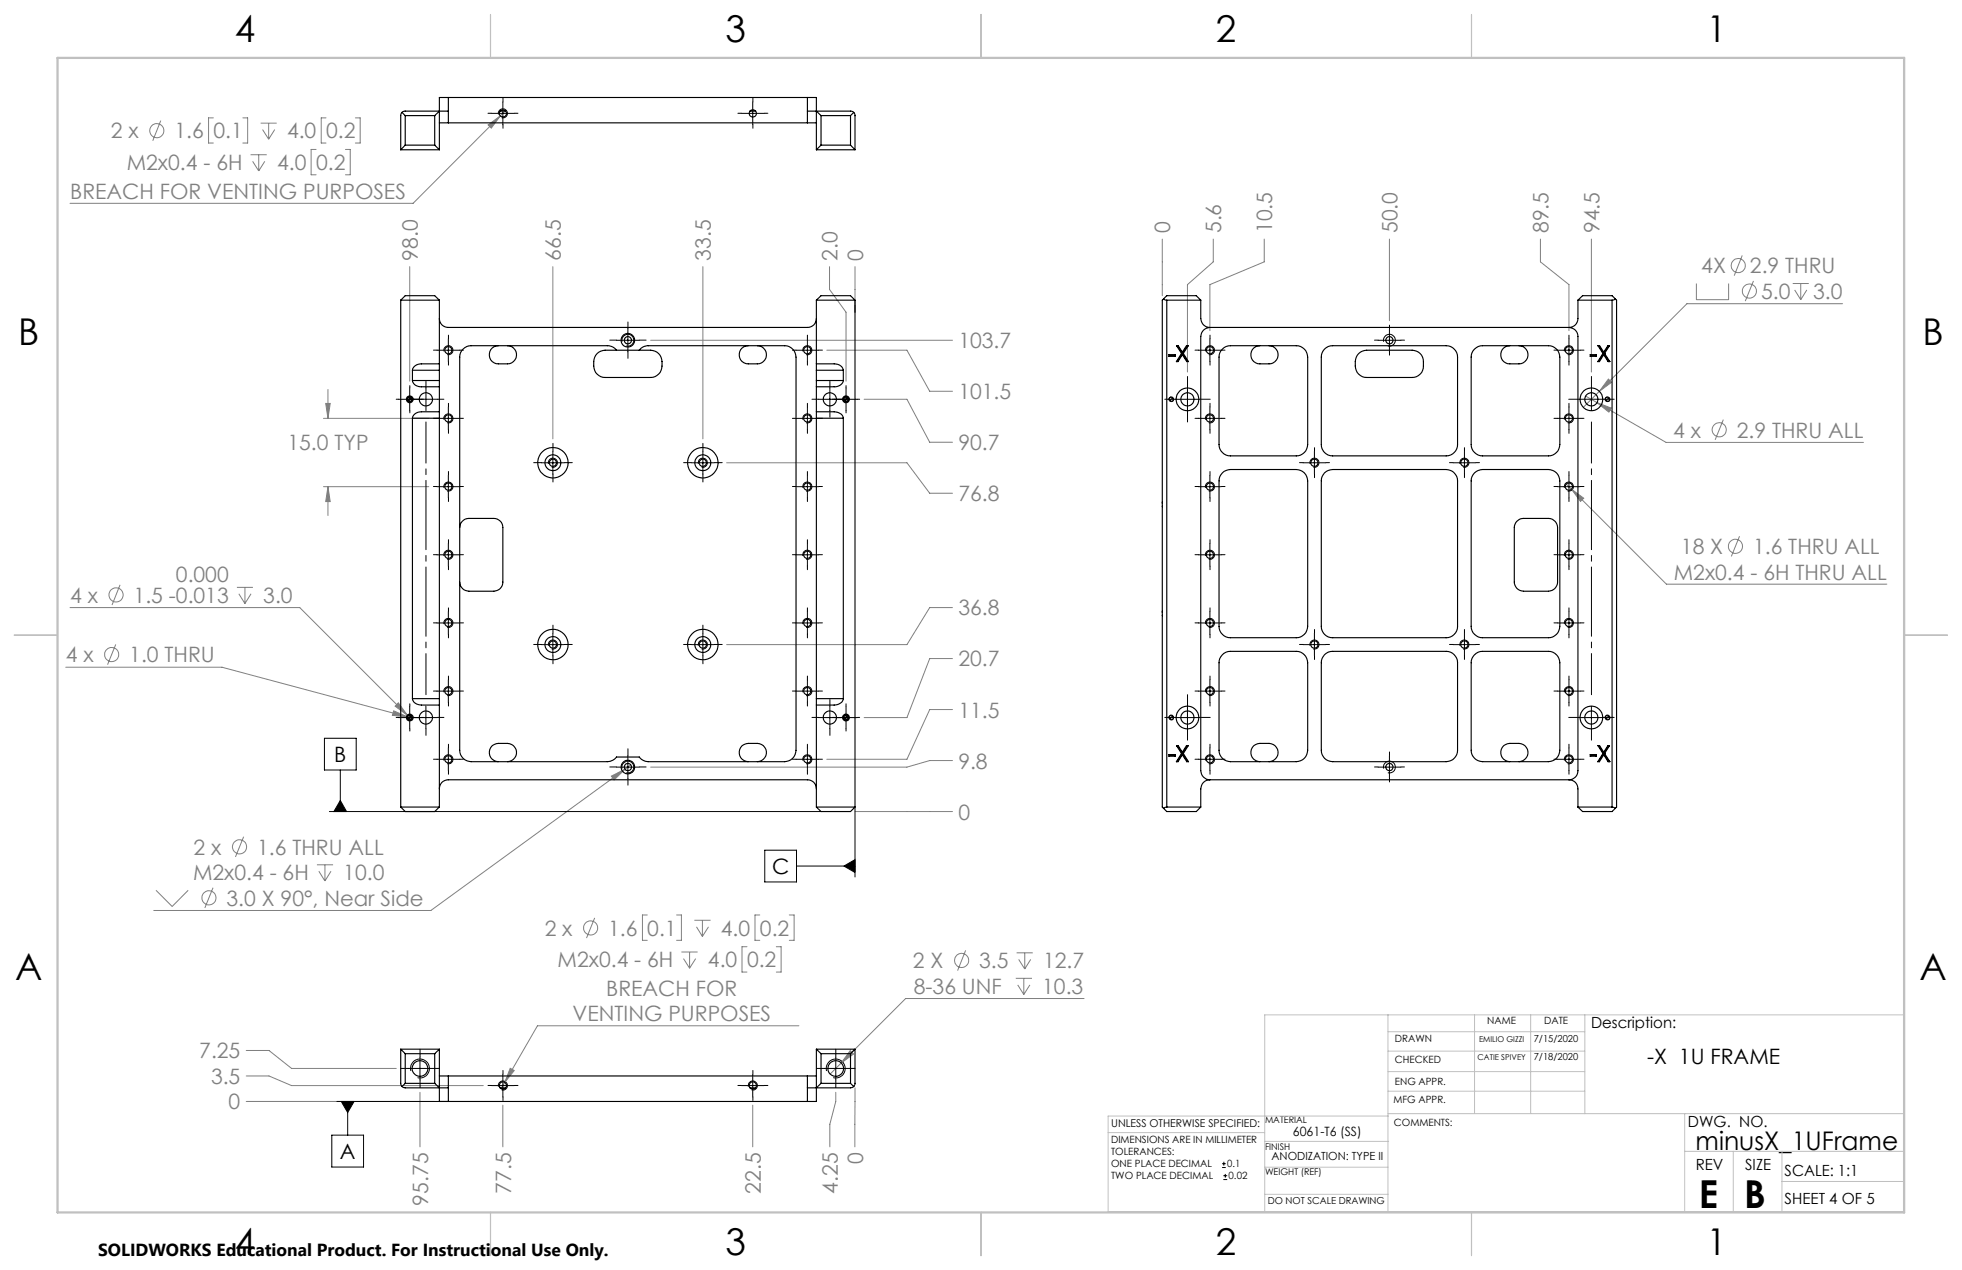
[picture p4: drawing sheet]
<svg xmlns="http://www.w3.org/2000/svg" width="432mm" height="279mm" viewBox="0 0 432 279" stroke-linecap="round" stroke-linejoin="round" font-family="sans-serif">
<g fill="none" stroke="#808080" stroke-width=".22">
<path d="M35.4 26.5l-1.8 4.5M47 25.9h-1.1v5.6h1.1M53.4 25.9h1.1v5.6h-1.1M55.1 34h3.6M55.6 35.5l1.3 2.1M56.9 34v3.6M57.4 27.1h3.5M57.8 28.5l1.3 2.1M58.3 35.5l-1.4 2.1M59.1 27.1v3.5M60.5 28.5l-1.4 2.1M69.6 32.9h-1.1v5.6h1.1"/>
<path d="M71.8 25.9h-1.1v5.6h1.1M76 32.9h1.1v5.6h-1.1M78.2 25.9h1.1v5.6h-1.1M107.4 27.5l2.7-2-2 2.7zM111.2 24.4l-20.3 20.3h-75.5M90.2 58.7v25.2M121.7 58.7v37.9M154.7 58.7v37.9M182.6 58.7v5l3.6 5v15.2M188.2 58.7v10M255.8 52.6v12.5M267 52.6v5l-5.7 5v19.2"/>
<path d="M278.2 52.6v5l-11.9 5v10.1M305.8 52.6v18M339 52.6v5l6.3 5v10.1M350.2 52.6v29.2M383.4 56.2l-1.7 4.4M143.2 74.9h66.4M182 77h17.6l5 9.1h5M373.3 62.4v3.5h7.1v-3.5M385.9 61.8l-1.8 4.5M394.5 62.4h3.6M395 63.8l1.3 2.1M396.3 62.4v3.5"/>
<path d="M397.7 63.8l-1.4 2.1M405.5 66.8h-34.2l-22.8 22.8M71.2 92h23.2M71.7 88.8h1l-.5 3.2zM72.2 85.7v6.3M190.2 87.8h9.4l5 9.5h5M349 87.1l2.5 1.5M351.5 88.6l15.2 8.7h43.4M351.5 88.6l3.1 1.2-.5 .9zM354 83.4l.7 .7-2.7 2zM379.3 92.3l-1.8 4.5M71.2 107.1h23.2"/>
<path d="M72.2 107.1v6.3M72.2 107.1l.5 3.2h-1zM159.9 101.8h39.7l5 6.7h5M344.7 106.5l1.2 1.1M345.9 107.6l2.6 2-.7 .7zM345.9 107.6l20.8 20.9h48.6M382.8 118l-1.8 4.4M15.4 133.7h50.6l24.7 24.7M26.4 128.7l-1.7 4.4M52.1 129.2h3.6M52.6 130.6l1.3 2.2M53.9 129.2v3.6"/>
<path d="M55.2 130.6l-1.3 2.2M209.6 133.7h-5l-5 8.1h-39.7M14.5 146.8h34.4l40.8 10.9M25.5 141.8l-1.8 4.4M86.6 156.4l3.1 1.3-3.3-.3zM87.7 154.6l1.9 2.7-2.6-1.9zM89.7 157.7l1 .3M209.6 156.1h-5l-5 10.9h-17.6M209.6 144.9h-5l-5 13h-9.4M134.5 170.7l3-1.5-2.4 2.4zM137.5 169.2l-42.7 31.1h-61M138.8 168.3l-1.3 .9"/>
<path d="M188.2 178.5h21.4M209.6 167.3h-5l-5 1.5h-56.4M34.3 195.9l3.6 3.5 3.5-3.5M46.9 195.3l-1.8 4.4M53.6 184.1l-1.8 4.4M69.7 190.3h3.6M70.2 191.7l1.3 2.1M71.5 190.3v3.5M72.8 191.7l-1.3 2.1M130.9 201.9l-1.8 4.5M142.5 201.3h-1.1v5.6h1.1M148.9 201.3h1.1v5.6h-1.1"/>
<path d="M150 209.4h3.5M150.4 210.9l1.4 2.1M151.8 209.4v3.6M152.8 202.5h3.6M153.1 210.9l-1.3 2.1M153.3 203.9l1.3 2.1M154.6 202.5v3.5M155.9 203.9l-1.3 2.1M164.4 208.3h-1.1v5.6h1.1M167.2 201.3h-1v5.6h1M170.9 208.3h1v5.6h-1M173.7 201.3h1.1v5.6h-1.1"/>
<path d="M212.5 209.1l-1.8 4.4M223.6 215.2h3.5M223.7 209.6h3.6M224 216.7l1.3 2.1M224.2 211.1l1.3 2.1M225.3 215.2v3.6M225.5 209.6v3.6M226.7 216.7l-1.4 2.1M226.8 211.1l-1.3 2.1M238.6 219.7h-39.3l-16.6 16.6M54.2 236.7h5l5 2.1h42.2M54.2 231.1h5l5 4h23"/>
<path d="M111.1 238.1l-.8 1.4M112.3 235l.9 .5-2.1 2.6zM175.8 225.7h-57.5l-7.2 12.4M187.1 231.1l.8 .8-2.8 2zM188.2 239.3l-.1 13M54.2 242.3h41.5M92.4 240.3v12M110.7 243.1v9.2M165.7 243.1v9.2M183.9 240.3v2l-1.3 5v5"/>
<circle cx="34.5" cy="28.8" r="1.55"/>
<circle cx="382.5" cy="58.4" r="1.56"/>
<circle cx="385" cy="64" r="1.56"/>
<circle cx="378.4" cy="94.6" r="1.56"/>
<circle cx="25.5" cy="130.9" r="1.55"/>
<circle cx="382" cy="120.2" r="1.55"/>
<circle cx="24.6" cy="144" r="1.55"/>
<circle cx="46" cy="197.5" r="1.55"/>
<circle cx="52.7" cy="186.3" r="1.55"/>
<circle cx="130" cy="204.1" r="1.55"/>
<circle cx="211.6" cy="211.3" r="1.55"/>
</g>
<g fill="none" stroke="#000" stroke-width=".22">
<path d="M108.2 24.9h5M109.7 25.2a.99 .99 0 0 1 .9-1.3 .99 .99 0 0 1 1.1 1.1 .99 .99 0 0 1-1.3 .9M110.7 22.4v5M163.2 24.9h5M165.7 22.4v5M96.2 77h5M97.7 77.3a1 1 0 0 1 .9-1.2 1 1 0 0 1 1.1 1.1 1 1 0 0 1-1.3 .8M98.7 74.5v5.1M135.7 74.9h5M136.9 75.2a1.3 1.3 0 0 1 1.2-1.7 1.3 1.3 0 0 1 1.4 1.5 1.3 1.3 0 0 1-1.7 1.1M138.2 72.4v5M175.2 77h5"/>
<path d="M176.7 77.3a1.01 1.01 0 0 1 .9-1.2 1.01 1.01 0 0 1 1.1 1.1 1.01 1.01 0 0 1-1.3 .8M177.7 74.5v5.1M263.8 77h5M265.3 77.3a1 1 0 0 1 .9-1.2 1 1 0 0 1 1.1 1.1 1 1 0 0 1-1.3 .8M266.3 74.5v5.1M303.3 74.9h5M304.5 75.2a1.3 1.3 0 0 1 1.2-1.7 1.3 1.3 0 0 1 1.4 1.5 1.3 1.3 0 0 1-1.7 1.1M305.8 72.4v5M342.8 77h5M344.3 77.3a1.01 1.01 0 0 1 .9-1.2 1.01 1.01 0 0 1 1.1 1.1 1.01 1.01 0 0 1-1.3 .8M345.3 74.5v5.1M87.7 87.8h5"/>
<path d="M90.2 87.3l-.4 .2-.1 .3M90.2 85.3v5M90.7 87.8l-.1 .3-.4 .2M96.2 92h5M97.7 92.3a1 1 0 0 1 .9-1.2 1 1 0 0 1 1.1 1 1 1 0 0 1-1.3 .9M98.7 89.5v5M121.7 99.3v5M154.7 99.3v5M175.2 92h5M176.7 92.3a1.01 1.01 0 0 1 .9-1.3 1.01 1.01 0 0 1 1.1 1.1 1.01 1.01 0 0 1-1.3 .9M177.7 89.5v5M180.1 87.8h8.6"/>
<path d="M182.6 85.3v5M186.2 87.3l-.4 .2-.1 .3M186.2 85.3v5M186.7 87.8l-.2 .4-.3 .1M257.8 87.3l-.4 .3-.1 .2M258.3 87.8l-.1 .3-.4 .2M258.8 87.8h5M261.3 85.3v5M263.8 92h5M265.3 92.3a1 1 0 0 1 .9-1.2 1 1 0 0 1 1.1 1 1 1 0 0 1-1.3 .9M266.3 89.5v5M289.3 99.3v5"/>
<path d="M322.3 99.3v5M342.8 92h5M344.3 92.3a1.01 1.01 0 0 1 .9-1.3 1.01 1.01 0 0 1 1.1 1.1 1.01 1.01 0 0 1-1.3 .9M345.3 89.5v5M353.8 87.3l-.4 .2-.1 .3M354.3 87.8l-.1 .4-.4 .1M96.2 107.1h5M97.7 107.3a1 1 0 0 1 .9-1.2 1 1 0 0 1 1.1 1 1 1 0 0 1-1.3 .9M98.7 104.6v4.9M98.7 119.6v5M119.2 101.8h5M120.7 102.1a.99 .99 0 0 1 .9-1.3 .99 .99 0 0 1 1.1 1.1 .99 .99 0 0 1-1.3 .9"/>
<path d="M152.2 101.8h5M153.7 102.1a1 1 0 0 1 .9-1.3 1 1 0 0 1 1.1 1.1 1 1 0 0 1-1.3 .9M175.2 107.1h5M176.7 107.3a1.01 1.01 0 0 1 .9-1.3 1.01 1.01 0 0 1 1.1 1.1 1.01 1.01 0 0 1-1.3 .9M177.7 104.6v4.9M177.7 119.6v5M263.8 107.1h5M265.3 107.3a1 1 0 0 1 .9-1.2 1 1 0 0 1 1.1 1 1 1 0 0 1-1.3 .9M266.3 104.6v4.9M266.3 119.6v5M286.8 101.8h5M288.3 102.1a.99 .99 0 0 1 .9-1.3 .99 .99 0 0 1 1.1 1.1 .99 .99 0 0 1-1.3 .9"/>
<path d="M319.8 101.8h5M321.3 102.1a1 1 0 0 1 .9-1.3 1 1 0 0 1 1.1 1.1 1 1 0 0 1-1.3 .9M342.8 107.1h5M344.3 107.3a1.01 1.01 0 0 1 .9-1.3 1.01 1.01 0 0 1 1.1 1.1 1.01 1.01 0 0 1-1.3 .9M345.3 104.6v4.9M345.3 119.6v5M96.2 137.1h5M96.2 122.1h5M97.7 137.3a.99 .99 0 0 1 .9-1.2 .99 .99 0 0 1 1.1 1 .99 .99 0 0 1-1.3 .9M97.7 122.3a.99 .99 0 0 1 .9-1.2 .99 .99 0 0 1 1.1 1 .99 .99 0 0 1-1.3 .9M98.7 134.5v5.1M121.7 139.3v5"/>
<path d="M154.7 139.3v5M175.2 137.1h5M175.2 122.1h5M176.7 137.3a1 1 0 0 1 .9-1.3 1 1 0 0 1 1.1 1.1 1 1 0 0 1-1.3 .9M176.7 122.3a1 1 0 0 1 .9-1.3 1 1 0 0 1 1.1 1.1 1 1 0 0 1-1.3 .9M177.7 134.5v5.1M263.8 137.1h5M263.8 122.1h5M265.3 137.3a.99 .99 0 0 1 .9-1.2 .99 .99 0 0 1 1.1 1 .99 .99 0 0 1-1.3 .9M265.3 122.3a.99 .99 0 0 1 .9-1.2 .99 .99 0 0 1 1.1 1 .99 .99 0 0 1-1.3 .9M266.3 134.5v5.1M289.3 139.3v5"/>
<path d="M322.3 139.3v5M342.8 137.1h5M342.8 122.1h5M344.3 137.3a1 1 0 0 1 .9-1.3 1 1 0 0 1 1.1 1.1 1 1 0 0 1-1.3 .9M344.3 122.3a1 1 0 0 1 .9-1.3 1 1 0 0 1 1.1 1.1 1 1 0 0 1-1.3 .9M345.3 134.5v5.1M87.7 157.9h8.5M90.2 157.3l-.5 .3v.3M90.2 155.4v4.9M90.7 157.9l-.2 .3-.3 .2M93.7 155.4v4.9M96.2 152h5"/>
<path d="M97.7 152.3a1 1 0 0 1 .9-1.2 1 1 0 0 1 1.1 1.1 1 1 0 0 1-1.3 .8M98.7 149.5v5.1M119.2 141.8h5M120.7 142.1a.99 .99 0 0 1 .9-1.3 .99 .99 0 0 1 1.1 1.1 .99 .99 0 0 1-1.3 .9M152.2 141.8h5M153.7 142.1a1 1 0 0 1 .9-1.3 1 1 0 0 1 1.1 1.1 1 1 0 0 1-1.3 .9M175.2 152h5M176.7 152.3a1.01 1.01 0 0 1 .9-1.2 1.01 1.01 0 0 1 1.1 1.1 1.01 1.01 0 0 1-1.3 .8M177.7 149.5v5.1M180.1 157.9h8.6M182.6 155.4v4.9M186.2 157.3l-.3 .1-.2 .5"/>
<path d="M186.2 155.4v4.9M186.7 157.9l-.2 .3-.3 .2M257.8 157.3l-.4 .3-.1 .3M258.3 157.9l-.2 .3-.3 .2M258.8 157.9h5M261.3 155.4v4.9M263.8 152h5M265.3 152.3a1 1 0 0 1 .9-1.2 1 1 0 0 1 1.1 1.1 1 1 0 0 1-1.3 .8M266.3 149.5v5.1M286.8 141.8h5M288.3 142.1a.99 .99 0 0 1 .9-1.3 .99 .99 0 0 1 1.1 1.1 .99 .99 0 0 1-1.3 .9M319.8 141.8h5"/>
<path d="M321.3 142.1a1 1 0 0 1 .9-1.3 1 1 0 0 1 1.1 1.1 1 1 0 0 1-1.3 .9M342.8 152h5M344.3 152.3a1.01 1.01 0 0 1 .9-1.2 1.01 1.01 0 0 1 1.1 1.1 1.01 1.01 0 0 1-1.3 .8M345.3 149.5v5.1M347.7 157.9h5M350.2 155.4v4.9M353.8 157.3l-.4 .2-.1 .4M354.3 157.9l-.1 .3-.4 .2M71.4 162.4h7v7h-7zM72.5 178.5h108.2M74.9 176.1l1.4 2.4h-2.8zM74.9 169.4v9.1"/>
<path d="M96.2 167h5M97.7 167.3a1 1 0 0 1 .9-1.2 1 1 0 0 1 1.1 1 1 1 0 0 1-1.3 .9M98.7 164.5v5M135.7 168.8h5M136.9 169.1a1.31 1.31 0 0 1 1.2-1.7 1.31 1.31 0 0 1 1.4 1.5 1.31 1.31 0 0 1-1.7 1.1M138.2 166.3v4.9M175.2 167h5M176.7 167.3a1.01 1.01 0 0 1 .9-1.3 1.01 1.01 0 0 1 1.1 1.1 1.01 1.01 0 0 1-1.3 .9M177.7 164.5v5M188.2 177.6v15.3M263.8 167h5M265.3 167.3a1 1 0 0 1 .9-1.2 1 1 0 0 1 1.1 1 1 1 0 0 1-1.3 .9"/>
<path d="M266.3 164.5v5M303.3 168.8h5M304.5 169.1a1.31 1.31 0 0 1 1.2-1.7 1.31 1.31 0 0 1 1.4 1.5 1.31 1.31 0 0 1-1.7 1.1M305.8 166.3v4.9M342.8 167h5M344.3 167.3a1.01 1.01 0 0 1 .9-1.3 1.01 1.01 0 0 1 1.1 1.1 1.01 1.01 0 0 1-1.3 .9M345.3 164.5v5M168.3 187h7v7h-7zM175.3 190.5h12.9M185.7 190.5l2.5-1.4v2.8zM89.9 235.1h5M90.4 235.6a2.08 2.08 0 0 1 1.8-2.6 2.08 2.08 0 0 1 2.3 2.2 2.08 2.08 0 0 1-2.6 1.9"/>
<path d="M92.4 232.6v5M108.2 238.8h5M109.7 239.1a.99 .99 0 0 1 .9-1.3 .99 .99 0 0 1 1.1 1.1 .99 .99 0 0 1-1.3 .9M110.7 236.3v5M163.2 238.8h5M164.7 239.1a.99 .99 0 0 1 .9-1.3 .99 .99 0 0 1 1.1 1.1 .99 .99 0 0 1-1.3 .9M165.7 236.3v5M181.4 235.1h5M181.9 235.6a2.07 2.07 0 0 1 1.8-2.6 2.07 2.07 0 0 1 2.3 2.3 2.07 2.07 0 0 1-2.6 1.8M183.9 232.6v5M73 249.7h7v7.1h-7zM74.1 242.3h24.6"/>
<path d="M75.1 242.3h2.8l-1.4 2.5zM76.5 242.3v7.4M269 256.9h.8M269 256h.8M269.2 259.5h.9M269.2 258.7h.9M269.3 255.6v.8M269.7 258.3v.8"/>
</g>
<path d="M418.9 223.3v43.3" fill="none" stroke="#c0c0c0" stroke-width=".22" stroke-dasharray="15.2 1.3 1.3 1.3" stroke-dashoffset="5"/>
<g fill="none" stroke="#c0c0c0" stroke-width=".22">
<path d="M305.5 223.3v43.3M305.5 235.8h43.3M305.5 231.2h43.3M305.5 227h43.3M324.5 223.3v21.7M336.9 223.3v21.7M348.8 223.3v21.7M243.9 249.2h34.4M278.3 256.8h27.2M278.3 251.1h27.3M305.5 245h113.4M305.5 240.1h43.3"/>
<path d="M305.5 245.5h-61.6v21.1h175M370.8 245v21.6M370.8 253.3h48.1M381.5 253.3v13.3M392.2 259.9h26.7M392.2 253.3v13.3M278.3 262.7h27.2M418.9 265.1v-41.8h-140.6v43.3"/>
</g>
<path d="M108 3.2v9.5M215.9 3.2v9.5M323.8 3.2v9.5M3.1 139.7h9.6M419.1 139.7h9.5M108 266.7v9.6M215.9 266.7v9.6M323.8 266.7v9.6" fill="none" stroke="#c0c0c0" stroke-width=".25"/>
<path d="M12.7 12.7h406.4v254h-406.4z" fill="none" stroke="#c0c0c0" stroke-width=".5"/>
<g fill="none" stroke="#000" stroke-width=".22" stroke-dasharray="15.2 1.3 1.3 1.3">
<path d="M108.2 24.9h-.8M110.7 22.4v-.8M110.7 27.4v.8M113.2 24.9h.8M163.2 24.9h-.8M165.7 22.4v-.8M165.7 27.4v.8M168.2 24.9h.8M96.2 77h-.8M98.7 74.5v-.8M98.7 79.5v.8M101.2 77h.8"/>
<path d="M135.7 74.8h-1.5M138.2 72.3v-1.5M138.2 77.3v1.5M140.7 74.8h1.5M175.2 77h-.8M177.7 74.5v-.8M177.7 79.5v.8M180.2 77h.8M263.8 77h-.8M266.3 74.5v-.8M266.3 79.5v.8M268.8 77h.8"/>
<path d="M303.3 74.8h-.8M305.8 72.3v-.8M305.8 77.3v.8M308.3 74.8h.8M342.8 77h-.8M345.3 74.5v-.8M345.3 79.5v.8M347.8 77h.8M87.7 87.8h-.5M90.2 85.3v-.5M90.2 90.3v.5M91.2 87.8h-1.4"/>
<path d="M92.7 87.8h.5M93.7 87.8v-2.5M93.7 87.8h-2.5M93.7 87.8v2.5M93.7 87.8h2.5M93.7 85.3v-1.4M96.2 92h-.8M96.2 87.8h1.5M98.7 89.5v-.8M98.7 94.5v.8M101.2 92h.8M121.7 99.3v-1.8"/>
<path d="M154.7 99.3v-1.8M175.2 92h-.8M177.7 89.5v-.8M177.7 94.5v.8M180.1 87.8h-1.4M180.2 92h.8M182.6 85.3v-1.4M182.6 90.3v1.5M183.7 87.8h-.5M185.1 87.8h1.5M186.2 85.3v-.5M186.2 90.3v.5"/>
<path d="M188.7 87.8h.5M258.9 87.8h-2.5M261.4 85.3v-2.5M261.4 90.3v2.5M263.8 92h-.8M263.9 87.8h2.5M266.3 89.5v-.8M266.3 94.5v.8M268.8 92h.8M289.3 99.3v-.8M322.3 99.3v-.8M342.8 92h-.8"/>
<path d="M345.3 89.5v-.8M345.3 94.5v.8M347.8 87.8h-2.5M347.8 92h.8M350.3 87.8v-2.5M350.3 87.8h-2.5M350.3 87.8v2.5M350.3 87.8h2.5M350.3 85.3v-2.5M352.8 87.8h2.5M96.2 107h-.8M98.7 104.5v-.8"/>
<path d="M98.7 109.5v.8M98.7 119.5v-.8M101.2 107h.8M119.2 101.8h-1.8M121.7 104.3v1.7M124.2 101.8h1.7M152.2 101.8h-1.8M154.7 104.3v1.7M157.2 101.8h1.7M175.2 107h-.8M177.7 104.5v-.8M177.7 109.5v.8"/>
<path d="M177.7 119.5v-.8M180.2 107h.8M263.8 107h-.8M266.3 104.5v-.8M266.3 109.5v.8M266.3 119.5v-.8M268.8 107h.8M286.8 101.8h-.8M289.3 104.3v.8M291.8 101.8h.8M319.8 101.8h-.8M322.3 104.3v.8"/>
<path d="M324.8 101.8h.8M342.8 107h-.8M345.3 104.5v-.8M345.3 109.5v.8M345.3 119.5v-.8M347.8 107h.8M96.2 137h-.8M96.2 122h-.8M98.7 134.5v-.8M98.7 139.5v.8M98.7 124.5v.8M101.2 137h.8"/>
<path d="M101.2 122h.8M121.7 139.3v-1.8M154.7 139.3v-1.8M175.2 137h-.8M175.2 122h-.8M177.7 134.5v-.8M177.7 139.5v.8M177.7 124.5v.8M180.2 137h.8M180.2 122h.8M263.8 137h-.8M263.8 122h-.8"/>
<path d="M266.3 134.5v-.8M266.3 139.5v.8M266.3 124.5v.8M268.8 137h.8M268.8 122h.8M289.3 139.3v-.8M322.3 139.3v-.8M342.8 137h-.8M342.8 122h-.8M345.3 134.5v-.8M345.3 139.5v.8M345.3 124.5v.8"/>
<path d="M347.8 137h.8M347.8 122h.8M87.7 157.8h-.5M90.2 155.3v-.5M91.2 157.8h-1.4M92.7 157.8h.5M96.2 152h-.8M96.2 157.8h1.5M98.7 149.5v-.8M98.7 154.5v.8M101.2 152h.8M119.2 141.8h-1.8"/>
<path d="M121.7 144.3v1.7M124.2 141.8h1.7M152.2 141.8h-1.8M154.7 144.3v1.7M157.2 141.8h1.7M175.2 152h-.8M177.7 149.5v-.8M177.7 154.5v.8M180.1 157.8h-1.4M180.2 152h.8M182.6 155.3v-1.4M183.7 157.8h-.5"/>
<path d="M185.1 157.8h1.5M186.2 155.3v-.5M188.7 157.8h.5M258.9 157.8h-2.5M261.4 155.3v-2.5M263.8 152h-.8M263.9 157.8h2.5M266.3 149.5v-.8M266.3 154.5v.8M268.8 152h.8M286.8 141.8h-.8M289.3 144.3v.8"/>
<path d="M291.8 141.8h.8M319.8 141.8h-.8M322.3 144.3v.8M324.8 141.8h.8M342.8 152h-.8M345.3 149.5v-.8M345.3 154.5v.8M347.8 157.8h-2.5M347.8 152h.8M352.8 157.8h2.5M90.2 160.3v.5M93.7 160.3v1.5"/>
<path d="M96.2 167h-.8M98.7 164.5v-.8M98.7 169.5v.8M101.2 167h.8M135.7 168.7h-1.5M138.2 166.2v-1.5M138.2 171.2v1.5M140.7 168.7h1.5M175.2 167h-.8M177.7 164.5v-.8M177.7 169.5v.8M180.2 167h.8"/>
<path d="M182.6 160.3v1.5M186.2 160.3v.5M261.4 160.3v2.5M263.8 167h-.8M266.3 164.5v-.8M266.3 169.5v.8M268.8 167h.8M303.3 168.7h-.8M305.8 166.2v-.8M305.8 171.2v.8M308.3 168.7h.8M342.8 167h-.8"/>
<path d="M345.3 164.5v-.8M345.3 169.5v.8M347.8 167h.8M350.3 160.3v2.5M89.9 235.1h-1.7M92.4 232.6v-1.8M92.4 237.6v1.7M94.9 235.1h1.8M108.2 238.8h-.8M110.7 236.3v-.8M113.2 238.8h.8M163.2 238.8h-.8"/>
<path d="M165.7 236.3v-.8M168.2 238.8h.8M181.4 235.1h-1.7M183.9 232.6v-1.8M183.9 237.6v1.7M186.4 235.1h1.8M110.7 241.3v.8M165.7 241.3v.8"/>
</g>
<path d="M93.7 152.8v-60M350.3 152.8v-60" fill="none" stroke="#000" stroke-width=".22" stroke-dasharray="15.2 1.3 1.3 1.3" stroke-dashoffset="6.2"/>
<path d="M71.7 88.8h1l-.5 3.2zM72.2 107.1l.5 3.2h-1zM87.7 154.6l-.7 .8 2.6 1.9zM86.6 156.4l-.2 1 3.3 .3zM134.5 170.7l.6 .9 2.4-2.4zM107.4 27.5l.7 .7 2-2.7zM354 83.4l-2 2.7 2.7-2zM351.5 88.6l2.6 2.1 .5-.9zM345.9 107.6l1.9 2.7 .7-.7zM112.3 235l-1.2 3.1 2.1-2.6zM187.1 231.1l-2 2.8 2.8-2z" fill="#808080"/>
<g fill="#000">
<path d="M257.3 157.9l.1 .3 .4 .2v-.5zM257.8 157.3v.6h.5l-.1-.3zM353.3 157.9l.1 .3 .4 .2v-.5zM353.8 157.3v.6h.5l-.1-.4zM353.3 87.8l.1 .4 .4 .1v-.5zM353.8 87.3v.5h.5l-.1-.3zM257.3 87.8l.1 .3 .4 .2v-.5zM257.8 87.3v.5h.5l-.1-.2z"/>
<path d="M74.9 176.1l1.4 2.4h-2.8zM185.7 190.5l2.5 1.4v-2.8zM185.7 157.9l.1 .3 .4 .2v-.5zM186.2 157.3v.6h.5l-.2-.4zM185.7 87.8l.2 .5h.3v-.5zM186.2 87.3v.5h.5l-.2-.3zM89.7 157.9l.1 .3 .4 .2v-.5zM90.2 157.3v.6h.5l-.1-.3zM89.7 87.8v.3l.5 .2v-.5zM90.2 87.3v.5h.5l-.2-.3zM75.1 242.3l1.4 2.5 1.4-2.5z"/>
</g>
<g fill="none" stroke="#000" stroke-width=".25">
<path d="M88.2 32.9h8.5M88.5 24.7l-.3 .6v7.6M88.5 24.7l.7 .7M89.2 25.4h6.5M89.2 25.4v6.5M89.2 31.9l-1 1M89.2 31.9h6.5M95.7 31.9l1 1M95.7 25.4v6.5M96.7 24.4h-7.7l-.5 .3M96.7 27h2M96.7 24.4h2"/>
<path d="M96.7 24.4l-1 1M98.7 21.4h-2v11.5M98.7 21.4v5.6M98.7 21.4h79M98.7 27h79M110.1 24.4h1.2M165.1 24.4h1.2M177.7 27h2M177.7 24.4h2M177.7 21.4h2v11.5M177.7 21.4v5.6M179.7 24.4h7.7l.5 .3"/>
<path d="M179.7 24.4l1 1M179.7 32.9h8.5M180.7 25.4v6.5M180.7 31.9l-1 1M180.7 25.4h6.5M180.7 31.9h6.5M187.2 31.9l1 1M187.2 25.4v6.5M187.9 24.7l.3 .6v7.6M187.9 24.7l-.7 .7M88.2 66l1-.9h6.5l1 .9M88.2 66h8.5"/>
<path d="M88.2 66v111.6M96.7 70.1a1.93 1.93 0 0 0 2 1.9h79a1.93 1.93 0 0 0 2-1.9M96.7 66v14M109.7 76.1a1.99 1.99 0 0 0-2 2 1.99 1.99 0 0 0 2 1.9 3.6 3.6 0 0 0 3.3-.4 1.98 1.98 0 0 0 .6-2.3 1.98 1.98 0 0 0-1.9-1.2M131.4 77.8a2.72 2.72 0 0 1 1.8-.8h10a2.72 2.72 0 0 1 2.5 3.5 2.53 2.53 0 0 1-2.5 2.5h-10a2.72 2.72 0 0 1-2.5-3.4 2.72 2.72 0 0 1 .7-1.8zM135.7 77a2.41 2.41 0 0 0-2-.9h-30a2.53 2.53 0 0 0-2.5 2.5v86.5a2.53 2.53 0 0 0 2.5 2.5h30a2.57 2.57 0 0 0 2-1.1h5a2.58 2.58 0 0 0 2 1.1h30a2.53 2.53 0 0 0 2.5-2.5v-86.5a2.53 2.53 0 0 0-2.5-2.5h-30a2.41 2.41 0 0 0-2 .9M164.7 76.1a1.99 1.99 0 0 0-2 2 1.99 1.99 0 0 0 2 1.9 3.6 3.6 0 0 0 3.3-.4 1.98 1.98 0 0 0 .6-2.3 1.98 1.98 0 0 0-1.9-1.2M179.7 66v14M179.7 66l1-.9h6.5l1 .9M179.7 66h8.5M188.2 66v111.6M256.1 65.8l.7 .2"/>
<path d="M256.1 65.8l-.3 .2v111.6l.3 .2M256.1 65.8l.7-.7h6.5l1 .9M256.8 66h7.5M256.8 66v111.6M257.3 78l.2 .2M257.3 78v.4M257.3 78h1.3M257.3 78.4h1.3M257.5 78.2l-.2 .2M257.5 78.2h.9M258.4 78.2l.2 .2M258.6 78l-.2 .2"/>
<path d="M258.6 78v.4M258.9 79.6h.4M258.9 76.1h.4M258.9 76.1l1.1 1.7M258.9 76.1l.3 .1M259.2 79.4l-.3 .2M259.2 79.4l.1 .2M259.2 76.2l2.1 3.2M259.3 76.1l.9 1.4M259.3 76.1l-.1 .1M260 77.8h.4M260 77.8l-1.1 1.8"/>
<path d="M260.2 77.8h.1M260.2 77.5v.5M260.2 78l-.9 1.6M260.2 78l1 1.6M260.2 77.8l-1 1.6M260.4 77.8l1.1 1.8M261.1 76.1h.4M261.1 76.1l-.9 1.4M261.1 76.1l.1 .1M261.2 79.6h.3M261.2 76.2l-1 1.6M261.3 79.4l.2 .2"/>
<path d="M261.3 79.4l-.1 .2M261.5 76.1l-1.1 1.7M261.5 76.1l-.3 .1M264.3 66v4.1a1.99 1.99 0 0 0 2 1.9M266.3 72a2.05 2.05 0 0 0-2 2v95.5a2.05 2.05 0 0 0 2 2.1M266.3 72h79M269 76.8a2.32 2.32 0 0 1 1.8-.7h14.5a2.53 2.53 0 0 1 2.5 2.5v19.2a2.53 2.53 0 0 1-2.5 2.5h-14.5a2.53 2.53 0 0 1-2.5-2.5v-19.2a2.32 2.32 0 0 1 .7-1.8zM277.3 76.1a1.99 1.99 0 0 0-2 2 1.99 1.99 0 0 0 2 1.9 3.6 3.6 0 0 0 3.3-.4 1.98 1.98 0 0 0 .6-2.3 1.98 1.98 0 0 0-1.9-1.2M291.5 76.8a2.33 2.33 0 0 1 1.8-.7h25a2.53 2.53 0 0 1 2.5 2.5v19.2a2.53 2.53 0 0 1-2.5 2.5h-25a2.47 2.47 0 0 1-2.5-2.5v-19.2a2.47 2.47 0 0 1 .7-1.8zM299 77.8a2.72 2.72 0 0 1 1.8-.8h10a2.47 2.47 0 0 1 2.5 2.6 2.89 2.89 0 0 1-1.6 3.3l-.9 .1h-10a2.72 2.72 0 0 1-2.5-3.4 2.72 2.72 0 0 1 .7-1.8zM324.5 76.8a2.32 2.32 0 0 1 1.8-.7h14.5a2.53 2.53 0 0 1 2.5 2.5v19.2a2.53 2.53 0 0 1-2.5 2.5h-14.5a2.53 2.53 0 0 1-2.5-2.5v-19.2a2.32 2.32 0 0 1 .7-1.8zM332.3 76.1a1.99 1.99 0 0 0-2 2 1.99 1.99 0 0 0 2 1.9 3.6 3.6 0 0 0 3.3-.4 1.98 1.98 0 0 0 .6-2.3 1.98 1.98 0 0 0-1.9-1.2"/>
<path d="M345.3 72a1.99 1.99 0 0 1 2 2v95.5a1.99 1.99 0 0 1-2 2.1M347.3 66v4.1a1.93 1.93 0 0 1-2 1.9M347.3 66h7.5M350 78h1.3M350 78.4h1.3M350 78v.4M350 78l.2 .2M350.2 78.2h1M350.2 78.2l-.2 .2M351.2 78.2l.1 .2M351.3 78v.4M351.3 78l-.1 .2"/>
<path d="M351.6 79.6h.4M351.7 76.1h.3M351.7 76.1l1.1 1.7M351.7 76.1l.3 .1M351.9 79.4l.1 .2M351.9 79.4l-.3 .2M352 76.2l2 3.2M352 76.1l1 1.4M352 76.1v.1M352.8 77.8h.3M352.8 77.8l-1.2 1.8M353 77.8h.1"/>
<path d="M353 78l.9 1.6M353 77.5v.5M353 78l-1 1.6M353 77.8l-1.1 1.6M353.1 77.8l1.2 1.8M353.9 76.1h.3M353.9 76.1l-.9 1.4M353.9 76.1v.1M353.9 79.6h.4M353.9 76.2l-.9 1.6M354 79.4l.3 .2M354 79.4l-.1 .2"/>
<path d="M354.2 76.1l-1.1 1.7M354.2 76.1l-.3 .1M354.8 66v111.6M355.5 65.8l-.7 .2M355.5 65.8l.3 .2v111.6l-.3 .2M355.5 65.8l-.7-.7h-6.5l-1 .9M90.8 83.7a1.72 1.72 0 0 0 1.9 1.4h4M90.8 92h5.9M90.8 81.5h5.9M90.8 83.7h5.9M90.8 81.5v2.2M90.8 92v61.7"/>
<path d="M96.7 80h-4a1.83 1.83 0 0 0-1.9 1.5M96.7 80v1.5M96.7 83.7v1.4M96.7 90.6h-4a1.83 1.83 0 0 0-1.9 1.4M96.7 90.6v1.4M96.7 81.5v2.2M96.7 85.1v5.5M96.7 92v61.7M179.7 90.6h3.9a1.93 1.93 0 0 1 2 1.4M179.7 80h3.9a1.83 1.83 0 0 1 2 1.5M179.7 90.6v1.4M179.7 80v1.5"/>
<path d="M179.7 83.7v1.4M179.7 92h5.9M179.7 81.5v2.2M179.7 85.1v5.5M179.7 92v61.7M179.7 81.5h5.9M179.7 83.7h5.9M185.6 83.7a1.8 1.8 0 0 1-2 1.4h-3.9M185.6 81.5v2.2M185.6 92v61.7M101.2 116.1a2.05 2.05 0 0 1 2-2h5.5a1.99 1.99 0 0 1 2 2v12a1.99 1.99 0 0 1-2 2h-5.5a2.05 2.05 0 0 1-2-2M269 104a2.72 2.72 0 0 1 1.8-.7h14.5a2.53 2.53 0 0 1 2.5 2.5v32a2.53 2.53 0 0 1-2.5 2.5h-14.5a2.53 2.53 0 0 1-2.5-2.5v-32a2.32 2.32 0 0 1 .7-1.8z"/>
<path d="M291.5 104a2.71 2.71 0 0 1 1.8-.7h25a2.53 2.53 0 0 1 2.5 2.5v32a2.53 2.53 0 0 1-2.5 2.5h-25a2.47 2.47 0 0 1-2.5-2.5v-32a2.47 2.47 0 0 1 .7-1.8zM324.5 104a2.72 2.72 0 0 1 1.8-.7h14.5a2.53 2.53 0 0 1 2.5 2.5v32a2.53 2.53 0 0 1-2.5 2.5h-14.5a2.53 2.53 0 0 1-2.5-2.5v-32a2.32 2.32 0 0 1 .7-1.8zM333.9 114.7a1.78 1.78 0 0 1 1.4-.6h5.5a2.05 2.05 0 0 1 2 2v12a2.05 2.05 0 0 1-2 2h-5.5a2.05 2.05 0 0 1-2-2v-12l.1-.8zM90.8 153.7a1.77 1.77 0 0 0 1.9 1.4h4M90.8 153.7h5.9M96.7 153.7v1.4M96.7 155.1v22.5M179.7 153.7v1.4M179.7 153.7h5.9M179.7 155.1v22.5M185.6 153.7a1.85 1.85 0 0 1-2 1.4h-3.9M269 144a2.32 2.32 0 0 1 1.8-.7h14.5a2.53 2.53 0 0 1 2.5 2.5v19.3a2.53 2.53 0 0 1-2.5 2.5h-14.5a2.53 2.53 0 0 1-2.5-2.5v-19.3a2.32 2.32 0 0 1 .7-1.8z"/>
<path d="M291.5 144a2.33 2.33 0 0 1 1.8-.7h25a2.53 2.53 0 0 1 2.5 2.5v19.3a2.53 2.53 0 0 1-2.5 2.5h-25a2.47 2.47 0 0 1-2.5-2.5v-19.3a2.47 2.47 0 0 1 .7-1.8zM324.5 144a2.32 2.32 0 0 1 1.8-.7h14.5a2.53 2.53 0 0 1 2.5 2.5v19.3a2.53 2.53 0 0 1-2.5 2.5h-14.5a2.53 2.53 0 0 1-2.5-2.5v-19.3a2.32 2.32 0 0 1 .7-1.8zM88.2 177.6l1 .9h6.5l1-.9M88.2 177.6h8.5M96.7 173.6a1.93 1.93 0 0 1 2-2h79a1.93 1.93 0 0 1 2 2M109.7 167.6a2.01 2.01 0 0 1-2-2 2.01 2.01 0 0 1 2-2.1 4 4 0 0 1 3.3 .5 2.01 2.01 0 0 1 .6 2.3 2.01 2.01 0 0 1-1.9 1.3M164.7 167.6a2.01 2.01 0 0 1-2-2 2.01 2.01 0 0 1 2-2.1 4 4 0 0 1 3.3 .5 2.01 2.01 0 0 1 .6 2.3 2.01 2.01 0 0 1-1.9 1.3M179.7 177.6l1 .9h6.5l1-.9M179.7 177.6h8.5M256.8 177.6l-.7 .2M256.8 177.6h7.5M257.3 166.4h1.3"/>
<path d="M257.3 166v.4M257.3 166h1.3M257.3 166l.2 .2M257.5 166.2l-.2 .2M257.5 166.2h.9M258.4 166.2l.2 .2M258.6 166v.4M258.6 166l-.2 .2M258.9 167.6h.4M258.9 164h.4M258.9 164l1.1 1.8M258.9 164l.3 .2"/>
<path d="M259.2 167.4l-.3 .2M259.2 167.4l.1 .2M259.2 164.2l1 1.6M259.3 164l.9 1.5M259.3 164l-.1 .2M260 165.8h.4M260 165.8l-1.1 1.8M260.2 165.8h.1M260.2 165.8l-1 1.6M260.2 165.5v.6M260.2 166.1l-.9 1.5M260.2 166.1l1 1.5"/>
<path d="M260.2 165.8l1.1 1.6M260.4 165.8l1.1 1.8M261.1 164h.4M261.1 164l-.9 1.5M261.1 164l.1 .2M261.2 167.6h.3M261.2 164.2l-1 1.6M261.3 167.4l-.1 .2M261.3 167.4l.2 .2M261.5 164l-1.1 1.8M261.5 164l-.3 .2M264.3 177.6l-1 .9h-6.5l-.7-.7"/>
<path d="M266.3 171.6a1.99 1.99 0 0 0-2 2v4M266.3 171.6h79M277.3 167.6a2.01 2.01 0 0 1-2-2 2.01 2.01 0 0 1 2-2.1 4 4 0 0 1 3.3 .5 2.01 2.01 0 0 1 .6 2.3 2.01 2.01 0 0 1-1.9 1.3M332.3 167.6a2.01 2.01 0 0 1-2-2 2.01 2.01 0 0 1 2-2.1 4 4 0 0 1 3.3 .5 2.01 2.01 0 0 1 .6 2.3 2.01 2.01 0 0 1-1.9 1.3M345.3 171.6a1.93 1.93 0 0 1 2 2v4M347.3 177.6l1 .9h6.5l.7-.7M347.3 177.6h7.5M350 166.4h1.3M350 166l.2 .2M350 166h1.3M350 166v.4M350.2 166.2h1"/>
<path d="M350.2 166.2l-.2 .2M351.2 166.2l.1 .2M351.3 166l-.1 .2M351.3 166v.4M351.6 167.6h.4M351.7 164l.3 .2M351.7 164h.3M351.7 164l1.1 1.8M351.9 167.4l.1 .2M351.9 167.4l-.3 .2M352 164.2l1 1.6M352 164v.2"/>
<path d="M352 164l1 1.5M352.8 165.8h.3M352.8 165.8l-1.2 1.8M353 165.8h.1M353 165.5v.6M353 165.8l1 1.6M353 166.1l-1 1.5M353 166.1l.9 1.5M353 165.8l-1.1 1.6M353.1 165.8l1.2 1.8M353.9 164h.3M353.9 164l-.9 1.5"/>
<path d="M353.9 164v.2M353.9 167.6h.4M353.9 164.2l-.9 1.6M354 167.4l.3 .2M354 167.4l-.1 .2M354.2 164l-.3 .2M354.2 164l-1.1 1.8M354.8 177.6l.7 .2M88.2 230.8v7.7l.3 .5M88.2 230.8h8.5M88.2 230.8l1 1M88.5 239l.7 .3h7.5"/>
<path d="M89.2 231.8v6.5M89.2 238.3h6.5M89.2 231.8h6.5M89.2 238.3l-.7 .7M95.7 231.8v6.5M95.7 238.3l1 1M96.7 236.7h2M96.7 239.3h2M96.7 230.8v11.5h2M96.7 230.8l-1 1M98.7 236.7v5.6M98.7 236.7h79"/>
<path d="M110.1 239.3h1.2M165.1 239.3h1.2M177.7 236.7h2M177.7 239.3h2M177.7 236.7v5.6M179.7 230.8v11.5h-2M179.7 230.8l1 1M179.7 230.8h8.5M180.7 231.8v6.5M180.7 238.3h6.5M180.7 231.8h6.5M180.7 238.3l-1 1"/>
<path d="M187.2 231.8v6.5M187.2 238.3l.7 .7M187.9 239l-.7 .3h-7.5M188.2 230.8v7.7l-.3 .5M188.2 230.8l-1 1M98.7 242.3h79"/>
<circle cx="110.7" cy="24.9" r=".81"/>
<circle cx="165.7" cy="24.9" r=".81"/>
<circle cx="98.7" cy="77" r=".8"/>
<circle cx="138.2" cy="74.9" r="1.5"/>
<circle cx="138.2" cy="74.9" r=".81"/>
<circle cx="177.7" cy="77" r=".8"/>
<circle cx="266.3" cy="77" r=".8"/>
<circle cx="305.8" cy="74.9" r=".81"/>
<circle cx="345.3" cy="77" r=".8"/>
<circle cx="90.2" cy="87.8" r=".5"/>
<circle cx="90.2" cy="87.9" r=".75"/>
<circle cx="93.7" cy="87.9" r="1.45"/>
<circle cx="98.7" cy="92.1" r=".79"/>
<circle cx="177.7" cy="92.1" r=".79"/>
<circle cx="182.6" cy="87.9" r="1.45"/>
<circle cx="186.2" cy="87.8" r=".5"/>
<circle cx="186.2" cy="87.8" r=".74"/>
<circle cx="257.8" cy="87.8" r=".5"/>
<circle cx="261.3" cy="87.9" r="2.5"/>
<circle cx="261.3" cy="87.9" r="1.45"/>
<circle cx="266.3" cy="92.1" r=".8"/>
<circle cx="345.3" cy="92.1" r=".79"/>
<circle cx="350.2" cy="87.9" r="2.51"/>
<circle cx="350.2" cy="87.9" r="1.45"/>
<circle cx="353.8" cy="87.9" r=".51"/>
<circle cx="98.7" cy="107.1" r=".8"/>
<circle cx="121.7" cy="101.8" r="3.4"/>
<circle cx="121.7" cy="101.8" r=".8"/>
<circle cx="121.7" cy="101.8" r="1.75"/>
<circle cx="154.7" cy="101.8" r=".8"/>
<circle cx="154.7" cy="101.8" r="1.75"/>
<circle cx="154.7" cy="101.8" r="3.4"/>
<circle cx="177.7" cy="107.1" r=".8"/>
<circle cx="266.3" cy="107.1" r=".8"/>
<circle cx="289.3" cy="101.8" r=".81"/>
<circle cx="322.3" cy="101.8" r=".8"/>
<circle cx="345.3" cy="107.1" r=".8"/>
<circle cx="98.7" cy="137" r=".8"/>
<circle cx="98.7" cy="122.1" r=".8"/>
<circle cx="177.7" cy="137" r=".8"/>
<circle cx="177.7" cy="122.1" r=".8"/>
<circle cx="266.3" cy="122.1" r=".81"/>
<circle cx="266.3" cy="137" r=".8"/>
<circle cx="345.3" cy="137" r=".8"/>
<circle cx="345.3" cy="122.1" r=".8"/>
<circle cx="90.2" cy="157.9" r=".5"/>
<circle cx="90.2" cy="157.9" r=".76"/>
<circle cx="93.7" cy="157.9" r="1.45"/>
<circle cx="98.7" cy="152" r=".8"/>
<circle cx="121.7" cy="141.8" r="3.4"/>
<circle cx="121.7" cy="141.8" r=".8"/>
<circle cx="121.7" cy="141.8" r="1.75"/>
<circle cx="154.7" cy="141.8" r=".8"/>
<circle cx="154.7" cy="141.8" r="1.75"/>
<circle cx="154.7" cy="141.8" r="3.4"/>
<circle cx="177.7" cy="152" r=".8"/>
<circle cx="182.6" cy="157.9" r="1.45"/>
<circle cx="186.2" cy="157.9" r=".75"/>
<circle cx="186.2" cy="157.9" r=".5"/>
<circle cx="257.8" cy="157.8" r=".51"/>
<circle cx="261.3" cy="157.9" r="2.5"/>
<circle cx="261.3" cy="157.9" r="1.45"/>
<circle cx="266.3" cy="152" r=".81"/>
<circle cx="289.3" cy="141.8" r=".81"/>
<circle cx="322.3" cy="141.8" r=".8"/>
<circle cx="345.3" cy="152" r=".8"/>
<circle cx="350.2" cy="157.9" r="2.51"/>
<circle cx="350.2" cy="157.9" r="1.45"/>
<circle cx="353.8" cy="157.9" r=".52"/>
<circle cx="98.7" cy="167.1" r=".79"/>
<circle cx="138.2" cy="168.8" r="1.5"/>
<circle cx="138.2" cy="168.8" r=".81"/>
<circle cx="177.7" cy="167.1" r=".79"/>
<circle cx="266.3" cy="167.1" r=".79"/>
<circle cx="305.8" cy="168.8" r=".81"/>
<circle cx="345.3" cy="167.1" r=".79"/>
<circle cx="92.4" cy="235.1" r="1.72"/>
<circle cx="110.7" cy="238.8" r=".8"/>
<circle cx="165.7" cy="238.8" r=".8"/>
<circle cx="183.9" cy="235.1" r="1.72"/>
</g>
<g font-size="8.5">
<text x="373.9" y="265.7">E</text>
<text x="383.8" y="265.7">B</text>
</g>
<g font-size="8.1">
<text x="51.7" y="9.3">4</text>
<text x="159.7" y="9.3">3</text>
<text x="267.6" y="9.3">2</text>
<text x="375.6" y="9.3">1</text>
<text x="4" y="76">B</text>
<text x="423.1" y="76">B</text>
<text x="3.3" y="215.7">A</text>
<text x="422.4" y="215.7">A</text>
<text x="51.7" y="276">4</text>
<text x="159.7" y="276">3</text>
<text x="267.6" y="276">2</text>
<text x="375.6" y="276">1</text>
</g>
<text font-size="5.6" x="373.2" y="253">minusX_1UFrame</text>
<g font-size="4.7" fill="#808080">
<text x="24.4" y="30.4">2 x</text>
<text x="38.4" y="30.4">1.6</text>
<text x="47" y="30.4">0.1</text>
<text x="63.2" y="30.4">4.0</text>
<text x="71.8" y="30.4">0.2</text>
<text x="27.9" y="37.4">M2x0.4 - 6H</text>
<text x="61" y="37.4">4.0</text>
<text x="69.6" y="37.4">0.2</text>
<text x="15.4" y="43.7">BREACH FOR VENTING PURPOSES</text>
<text x="257.6" y="51.3" transform="rotate(-90 257.6 51.3)">0</text>
<text x="268.8" y="51.3" transform="rotate(-90 268.8 51.3)">5.6</text>
<text x="280" y="51.3" transform="rotate(-90 280 51.3)">10.5</text>
<text x="307.6" y="51.3" transform="rotate(-90 307.6 51.3)">50.0</text>
<text x="340.8" y="51.3" transform="rotate(-90 340.8 51.3)">89.5</text>
<text x="352" y="51.3" transform="rotate(-90 352 51.3)">94.5</text>
<text x="92" y="57.4" transform="rotate(-90 92 57.4)">98.0</text>
<text x="123.5" y="57.4" transform="rotate(-90 123.5 57.4)">66.5</text>
<text x="156.5" y="57.4" transform="rotate(-90 156.5 57.4)">33.5</text>
<text x="184.3" y="57.4" transform="rotate(-90 184.3 57.4)">2.0</text>
<text x="190" y="57.4" transform="rotate(-90 190 57.4)">0</text>
<text x="374.4" y="60.1">4X</text>
<text x="385.1" y="60.1">2.9 THRU</text>
<text x="387.6" y="65.7">5.0</text>
<text x="399.1" y="65.7">3.0</text>
<text x="210.9" y="76.6">103.7</text>
<text x="210.9" y="87.8">101.5</text>
<text x="63.3" y="99">15.0 TYP</text>
<text x="210.9" y="99">90.7</text>
<text x="368.3" y="96.3">4 x</text>
<text x="382.2" y="96.3">2.9 THRU ALL</text>
<text x="210.9" y="110.3">76.8</text>
<text x="369.9" y="121.9">18 X</text>
<text x="385.8" y="121.9">1.6 THRU ALL</text>
<text x="38.7" y="128.1">0.000</text>
<text x="368.4" y="127.5">M2x0.4 - 6H THRU ALL</text>
<text x="15.4" y="132.6">4 x</text>
<text x="29.4" y="132.6">1.5 -0.013</text>
<text x="58" y="132.6">3.0</text>
<text x="210.9" y="135.4">36.8</text>
<text x="14.5" y="145.7">4 x</text>
<text x="28.5" y="145.7">1.0 THRU</text>
<text x="210.9" y="146.6">20.7</text>
<text x="210.9" y="157.9">11.5</text>
<text x="210.9" y="169.1">9.8</text>
<text x="210.9" y="180.3">0</text>
<text x="42.6" y="188">2 x</text>
<text x="56.6" y="188">1.6 THRU ALL</text>
<text x="42.5" y="193.6">M2x0.4 - 6H</text>
<text x="75.6" y="193.6">10.0</text>
<text x="49.9" y="199.2">3.0 X 90°, Near Side</text>
<text x="119.9" y="205.8">2 x</text>
<text x="133.9" y="205.8">1.6</text>
<text x="142.5" y="205.8">0.1</text>
<text x="158.6" y="205.8">4.0</text>
<text x="167.2" y="205.8">0.2</text>
<text x="122.7" y="212.8">M2x0.4 - 6H</text>
<text x="155.8" y="212.8">4.0</text>
<text x="164.4" y="212.8">0.2</text>
<text x="200.9" y="213">2 X</text>
<text x="215.5" y="213">3.5</text>
<text x="229.6" y="213">12.7</text>
<text x="133.4" y="219.1">BREACH FOR</text>
<text x="201.1" y="218.6">8-36 UNF</text>
<text x="229.4" y="218.6">10.3</text>
<text x="126" y="224.6">VENTING PURPOSES</text>
<text x="43.9" y="232.8">7.25</text>
<text x="46.4" y="238.5">3.5</text>
<text x="50.3" y="244.1">0</text>
<text x="189.9" y="256.2" transform="rotate(-90 189.9 256.2)">0</text>
<text x="112.5" y="262.6" transform="rotate(-90 112.5 262.6)">77.5</text>
<text x="167.5" y="262.6" transform="rotate(-90 167.5 262.6)">22.5</text>
<text x="184.4" y="262.6" transform="rotate(-90 184.4 262.6)">4.25</text>
<text x="94.2" y="265.2" transform="rotate(-90 94.2 265.2)">95.75</text>
</g>
<g font-size="4.7">
<text x="73.6" y="167.7">B</text>
<text x="169.9" y="192.3">C</text>
<text x="362.5" y="234.1">-X 1U FRAME</text>
<text x="74.8" y="255">A</text>
</g>
<text font-size="3.8" x="21.6" y="276.3">SOLIDWORKS Educational Product. For Instructional Use Only.</text>
<g font-size="3.4">
<text x="350.2" y="226.2">Description:</text>
<text x="371.5" y="247.9">DWG. NO.</text>
<text x="373.2" y="257.5">REV</text>
<text x="384.1" y="257.5">SIZE</text>
<text x="392.8" y="258.7">SCALE: 1:1</text>
<text x="392.8" y="264.9">SHEET 4 OF 5</text>
</g>
<text font-size="2.8" x="284.5" y="250">6061-T6 (SS)</text>
<text font-size="2.5" x="279.8" y="255.2">ANODIZATION: TYPE II</text>
<text font-size="2.4" x="244.5" y="247.8">UNLESS OTHERWISE SPECIFIED:</text>
<g font-size="2.2">
<text x="327.3" y="225.4">NAME</text>
<text x="339.8" y="225.4">DATE</text>
<text x="307" y="233.8">CHECKED</text>
<text x="307" y="229.3">DRAWN</text>
<text x="307" y="238.6">ENG APPR.</text>
<text x="306.7" y="242.7">MFG APPR.</text>
<text x="244.5" y="251.5">DIMENSIONS ARE IN MILLIMETER</text>
<text x="306.8" y="247.7">COMMENTS:</text>
<text x="244.5" y="254.2">TOLERANCES:</text>
<text x="244.5" y="256.8">ONE PLACE DECIMAL</text>
<text x="270.1" y="256.8">0.1</text>
<text x="244.5" y="259.5">TWO PLACE DECIMAL</text>
<text x="270.4" y="259.5">0.02</text>
</g>
<g font-size="2.1">
<text x="337.6" y="233.1">7/18/2020</text>
<text x="337.6" y="229.3">7/15/2020</text>
<text x="279" y="264.9">DO NOT SCALE DRAWING</text>
</g>
<g font-size="2">
<text x="278.4" y="247.1">MATERIAL</text>
<text x="278.4" y="253">FINISH</text>
<text x="278.4" y="258.5">WEIGHT (REF)</text>
</g>
<g font-size="1.8">
<text x="325.2" y="233.1">CATIE SPIVEY</text>
<text x="325.5" y="229.3">EMILIO GIZZI</text>
</g>
</svg>
